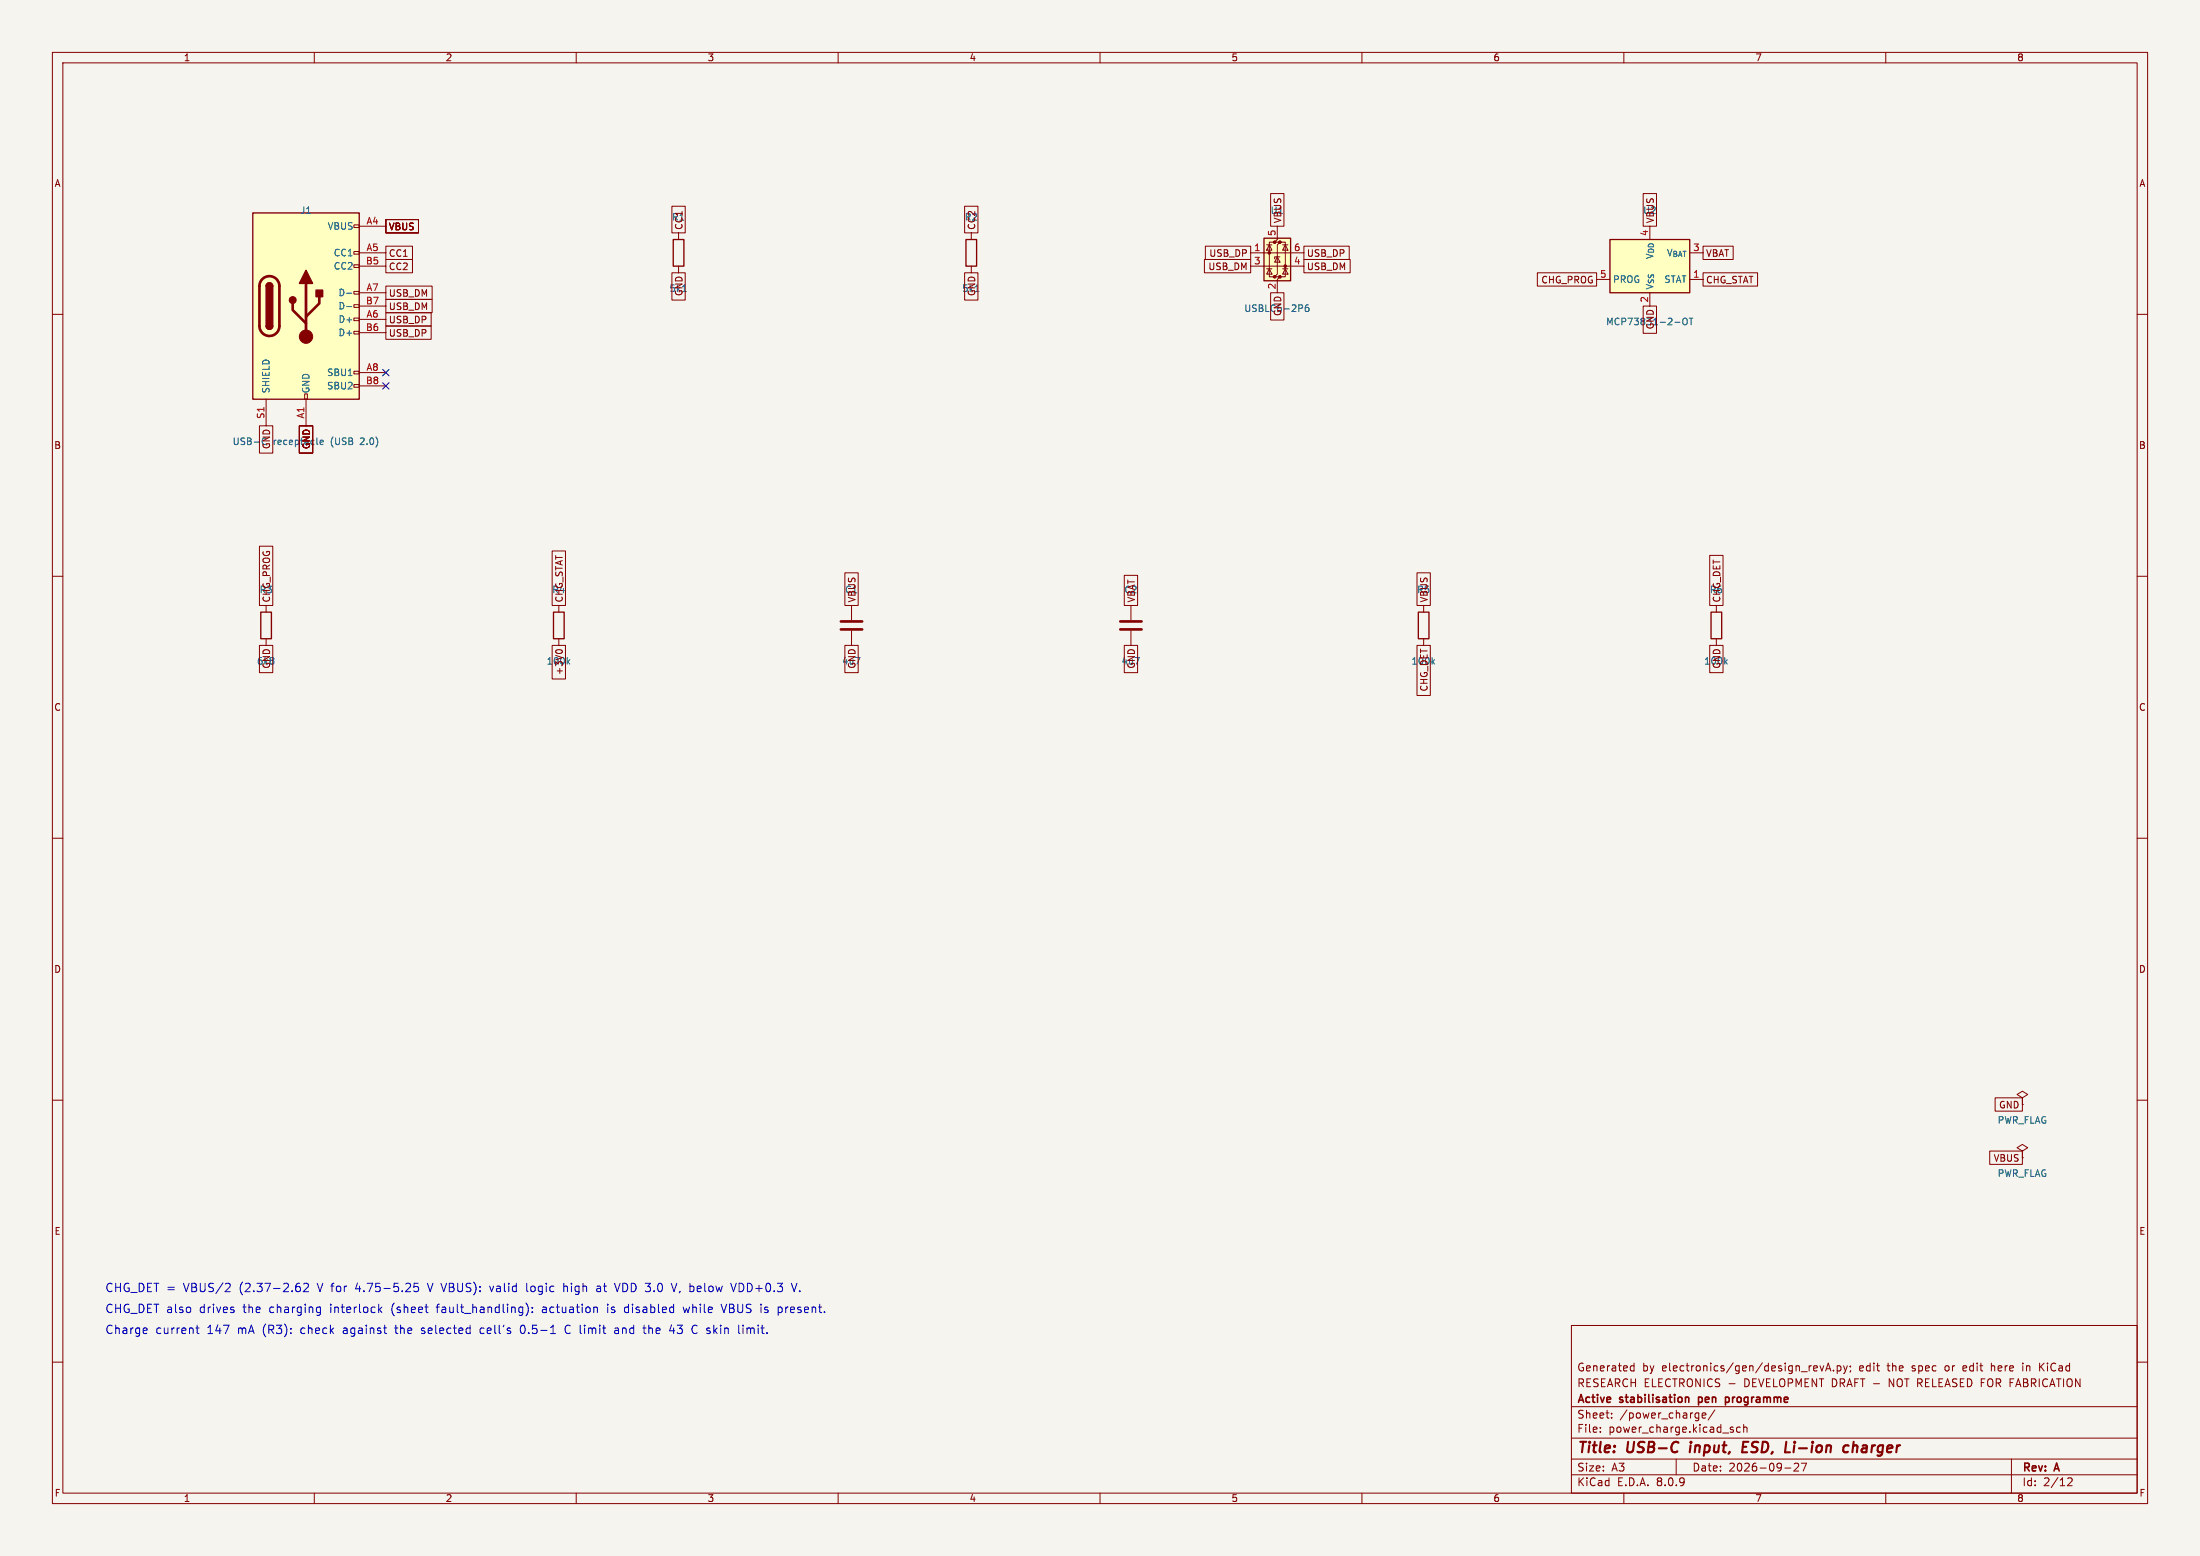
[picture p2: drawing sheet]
<svg xmlns="http://www.w3.org/2000/svg" width="420mm" height="297mm" viewBox="0 0 420 297" stroke-linecap="round" stroke-linejoin="round" font-family="sans-serif">
<path d="M0 0h420v297h-420z" fill="#f5f4ef" stroke="#f5f4ef" stroke-width=".19"/>
<g fill="none" stroke="#840000" stroke-width=".19">
<path d="M10 10h400v277h-400zM12 12h396v273h-396zM60 10v2M110 10v2M160 10v2M210 10v2M260 10v2M310 10v2M360 10v2M129.5 44.5v1.2M129.5 50.8v1.3M185.4 44.5v1.2"/>
<path d="M185.4 50.8v1.3M10 60h2M408 60h2M10 110h2M50.8 115.6v1.2M106.7 115.6v1.2M408 110h2M50.8 121.9v1.3M106.7 121.9v1.3M10 160h2M408 160h2M10 210h2"/>
<path d="M408 210h2M300 253h108v32h-108zM10 260h2M300 278.5h108M300 274.5h108M300 268.5h108M305.5 273.2v.2M305.5 272.5v.1M307.7 270.5v.2M307.7 269.8v.1M311.4 261.6h.5M311.4 260.8h.5"/>
<path d="M311.9 260.2v1.5M320 278.5v3M324.9 270.2l.8-.2-.1-.2-.4-.1-.3 .2 .1 .7h.6M327.4 269.1l-1.3 1.9M330.7 272.9l.2 .2-.2 .3M330.7 272.4l.2 .1M332.2 272.5l-.4-.1-.3 .3 .2 .6h.5M332.9 272.5l.2-.1 .3 .1 .1 .9M332.9 271.9v1.5M342.5 279.4l.6-.1 .2 .1 .1 .3-1 1.1h1M343.9 279.3h1l-.7 1.5M347.4 260.7l.4 1 .4-1"/>
<path d="M348.5 261.7l.5-1.5 .5 1.5M348.7 261.3h.7M350 261.5v.2M350.7 260.8l.5-.1 .2 .3-.1 .6h-.6M350.7 260.7v1.5M351.9 260.7l.4 1M352.3 261.7l-.4 .5M352.7 260.7l-.4 1M353.2 260.8v.1M353.3 261.6l-.1 .3M374.8 260.8v.8M375.4 261l-.7 .2"/>
<path d="M380.2 260.2v1.5M380.4 260.7l-.2 .1M384 278.5v6.5M386.2 260.2v.1M386.2 260.7v1M389.4 260.2v1.5M389.6 260.8l.6 .9M390.2 260.2l-.8 .8M408 260h2M60 285v2M110 285v2M160 285v2"/>
<path d="M210 285v2M260 285v2M300 281.5h108M310 285v2M340.7 280.2h1.2M360 285v2M394.7 282.2l.6-.1 .2 .1 .1 .3-.9 1.1h.9"/>
</g>
<path d="M322.7 275.9l-.1 1.3M332.7 276.2h.7M333.8 275.2h-1l-.2 2h.9M340.8 277.2h.9M342.5 275.9l-.1 1.3M352.9 276a.66 .66 0 0 0-1 .3v.5l.1 .3h.8M353.9 275.2l-.3 2M354.5 276a.57 .57 0 0 0-.7 .1" fill="none" stroke="#840000" stroke-width=".4"/>
<path d="M322 266.7l.3 .1 .1 .1v.8M324.3 266.7v1.5M324.3 267.6l.1 .1M324.4 266.7l-.1 .1M329.4 266.8l.4-.1 .3 .3M329.4 266.7v1.5M330.1 267.4l-.3 .3-.4-.1" fill="none" stroke="#840000" stroke-width=".3"/>
<path d="M128.5 45.7h2.1v5.1h-2.1zM184.4 45.7h2v5.1h-2zM49.8 116.8h2v5.1h-2zM105.7 116.8h2v5.1h-2z" fill="none" stroke="#840000" stroke-width=".25"/>
<path d="M108.4 126.3l.4 .5M108.8 125.9l-.5 .5" fill="none" stroke="#006464" stroke-width=".19"/>
<path d="M48.3 40.6h20.3v35.6h-20.3z" fill="#ffffc2"/>
<g fill="none" stroke="#840000" stroke-width=".19">
<path d="M67.6 58.2h1v.5h-1zM67.6 55.6h1v.5h-1zM67.6 50.5h1v.6h-1zM67.6 48h1v.5h-1zM67.6 42.9h1v.5h-1zM68.6 43.2h5.1M68.6 48.3h5.1M68.6 55.9h5.1M68.6 50.8h5.1M68.6 58.4h5.1M50.8 76.2v5.1M58.2 75.2h.5v1h-.5z"/>
<path d="M58.4 76.2v5.1M67.6 73.4h1v.5h-1zM67.6 70.9h1v.5h-1zM67.6 63.2h1v.6h-1zM67.6 60.7h1v.5h-1zM68.6 61h5.1M68.6 71.1h5.1M68.6 63.5h5.1M68.6 73.7h5.1M162.6 115.6v2.8M215.9 115.6v2.8M271.8 115.6v1.2"/>
<path d="M327.7 115.6v1.2M162.6 120.4v2.8M215.9 120.4v2.8M271.8 121.9v1.3M327.7 121.9v1.3"/>
</g>
<path d="M48.3 40.6h20.3v35.6h-20.3zM50.8 54.6a.64 .64 0 0 1 .6-.6 .64 .64 0 0 1 .7 .6M50.8 62.2a.64 .64 0 0 0 .6 .7 .64 .64 0 0 0 .7-.7M270.8 116.8h2v5.1h-2zM326.6 116.8h2.1v5.1h-2.1z" fill="none" stroke="#840000" stroke-width=".25"/>
<path d="M50.1 53.3a1.9 1.9 0 0 1 2.1-.4 1.9 1.9 0 0 1 1.1 1.7v7.6a1.91 1.91 0 0 1-1.9 1.9 1.91 1.91 0 0 1-1.9-1.9v-7.7l.2-.7zM55.9 57.9v1.3l2.5 2.5M58.4 54.1v10.2M61 56.6v1.3l-2.6 2.6M160.5 118.6h4.1M213.9 118.6h4M160.5 120.1h4.1M213.9 120.1h4" fill="none" stroke="#840000" stroke-width=".51"/>
<g fill="#840000" stroke="#840000" stroke-width=".25">
<path d="M50.8 62.2h1.3a.64 .64 0 0 1-.7 .7 .64 .64 0 0 1-.6-.7z"/>
<path d="M50.8 54.6h1.3v7.6h-1.3z"/>
<path d="M51 54.2a.64 .64 0 0 1 .7-.2 .64 .64 0 0 1 .4 .6h-1.3z"/>
<path d="M58.4 51.6l1.3 2.5h-2.6z"/>
<path d="M60.3 55.4h1.3v1.2h-1.3z"/>
<circle cx="55.9" cy="57.3" r=".63"/>
</g>
<circle cx="58.4" cy="64.3" r="1.27" fill="#840000" stroke="#840000" stroke-width=".19"/>
<path d="M66.2 56h1M66.2 58.5h1M61.1 84.4l.6-.1v-.2l-.4-.1-.2 .2 .1 .6h.5M273.5 126.3l.4 .5M273.9 125.9l-.5 .5M329.4 126.3l.3 .5M329.7 125.9l-.4 .5" fill="none" stroke="#006464" stroke-width=".19"/>
<path d="M307.3 45.7h15.3v10.2h-15.3z" fill="#ffffc2"/>
<path d="M307.3 45.7h15.3v10.2h-15.3z" fill="none" stroke="#840000" stroke-width=".25"/>
<path d="M304.8 53.3h2.5M315 55.9v2.5M322.6 53.3h2.5M386.1 209.6l1-.7-1-.6-1 .6 1 .7v1.2M386.1 210.8h.1" fill="none" stroke="#840000" stroke-width=".19"/>
<path d="M319.7 61.5h1M321.3 60.9l.3-.2a.43 .43 0 0 1 .5 .5v.4a.42 .42 0 0 1-.4 .4 .42 .42 0 0 1-.5-.4zM322.5 60.7h.7M322.8 60.7v1.3" fill="none" stroke="#006464" stroke-width=".19"/>
<path d="M241.3 45.5h5.1v8.1h-5.1z" fill="#ffffc2"/>
<g fill="#840000" stroke="#840000" stroke-width=".19">
<circle cx="242.3" cy="48.3" r=".25"/>
<circle cx="243.3" cy="52.8" r=".25"/>
<circle cx="243.3" cy="46.2" r=".25"/>
<circle cx="244.3" cy="52.8" r=".25"/>
<circle cx="244.3" cy="46.2" r=".25"/>
<circle cx="245.4" cy="50.8" r=".25"/>
</g>
<g fill="none" stroke="#840000" stroke-width=".19">
<path d="M128.3 39.4h2.5v5.1h-2.5zM184.1 39.4h2.6v5.1h-2.6zM242.6 36.9h2.5v6.3h-2.5zM313.7 36.9h2.5v6.3h-2.5zM73.7 41.9h6.2v2.6h-6.2zM73.7 47h5v2.5h-5zM73.7 49.5h5v2.6h-5zM73.7 59.7h8.6v2.5h-8.6zM73.7 54.6h8.8v2.6h-8.8zM73.7 57.1h8.8v2.6h-8.8zM128.3 52.1h2.5v5.2h-2.5zM184.1 52.1h2.6v5.2h-2.6z"/>
<path d="M229.9 49.5h8.9v2.6h-8.9zM230.1 47h8.7v2.5h-8.7zM238.8 50.8h10.1M238.8 48.3h10.1M241.8 51.3h1M241.8 46.7h1M242.3 46.7l.5 1.1h-1zM242.3 51.3l.5 1h-1zM242.6 55.9h2.5v5.2h-2.5zM243.3 46.2h-1v6.6h1M243.8 49l.5 1h-1zM243.8 43.2v2.5l-.5 .5h1l-.5 .5v5.6l-.5 .5h1l-.5 .5v2.6"/>
<path d="M244.3 49h-1v.4M244.3 46.2h1.1v6.6h-1.1M244.9 51.3h1M244.9 46.7h1M245.4 51.3l.5 1h-1zM245.4 46.7l.5 1.1h-1zM248.9 47h8.7v2.5h-8.7zM248.9 49.5h8.9v2.6h-8.9zM293.5 52.1h11.3v2.5h-11.3zM313.7 58.4h2.5v5.2h-2.5zM325.1 52.1h10.4v2.5h-10.4zM325.1 47h5.8v2.5h-5.8z"/>
<path d="M73.7 62.2h8.6v2.6h-8.6zM49.5 81.3h2.6v5.2h-2.6zM57.1 81.3h2.6v5.2h-2.6zM49.5 104.3h2.6v11.3h-2.6zM105.4 105.2h2.6v10.4h-2.6zM161.3 109.3h2.5v6.3h-2.5zM214.6 109.8h2.6v5.8h-2.6zM270.5 109.3h2.6v6.3h-2.6zM326.4 106h2.5v9.6h-2.5zM49.5 123.2h2.6v5.2h-2.6zM105.4 123.2h2.6v6.4h-2.6zM106.1 124.3a.79 .79 0 0 1 1.3 0"/>
<path d="M161.3 123.2h2.5v5.2h-2.5zM214.6 123.2h2.6v5.2h-2.6zM270.5 123.2h2.6v9.5h-2.6zM326.4 123.2h2.5v5.2h-2.5zM379.8 219.7h6.3v2.6h-6.3zM380.9 209.5h5.2v2.6h-5.2zM386.1 219.7l1-.6-1-.7-1 .7 1 .6v1.3M386.1 221h.1"/>
</g>
<path d="M241.3 45.5h5.1v8.1h-5.1z" fill="none" stroke="#840000" stroke-width=".25"/>
<path d="M248.6 58.3l.1 .1-.1 .4M249.8 58.2l-.4 .1a.86 .86 0 0 0 0 1.2l.4-.2 .1-.4-.3-.2h-.2l-.2 .2" fill="none" stroke="#006464" stroke-width=".19"/>
<g fill="none" stroke="#0000c2" stroke-width=".19">
<path d="M27.9 253.5l.2 .4-.8 .1M28 254.5h-.1M37.4 253.5h.6M37.6 252.9v1.4l.4 .2M43.6 244.9l.3 .4v.3l-.9 .9h.9M56.6 245.6h.5l.3 .3-.2 .6h-.6M57.2 244.9a.57 .57 0 0 0-.7 .4M58 245.1l.6-.2 .2 .2 .1 .3-1 1.1h1M60.7 249.5l.5 .1M61.2 249.5v1.3l-.2 .2-.4 .1M61.2 250.5h-.5M72.4 249.9l.5 .6"/>
<path d="M72.9 249.5l-.6 .6M79.8 244.9h-.7l-.1 .8 .2-.1h.6l.1 .3-.1 .5-.2 .1-.6-.1M91.8 253.6l-.2 .2v.4l.2 .3M93.5 245.5l.4 1M99.6 249.5l.2 .1M99.7 252.9a1 1 0 0 0 0 1.6M99.8 249.5l-.1 1.4M99.8 250.5h-.2M100.4 248.7a1.83 1.83 0 0 1 0 2.5M100.6 244.9v1.4l.2 .2M101.6 250.4v.1M101.6 249.6v.1"/>
<path d="M105.1 254.5h.9M107.6 244.9v1.6M108.1 245.5l-.5 .1M108.4 252.9a.86 .86 0 0 0-.5 .8 .86 .86 0 0 0 .5 .8M113.8 249.5l.2 .2v.8M114 245.6h.6M114.5 245.9h-.4a.31 .31 0 0 0-.2 .3 .31 .31 0 0 0 .2 .3h.4M116 248.9v.2M116 249.5v1M117.3 244.9l.6 1.6 .5-1.6M117.4 253.6h.6M118.1 253.9h-.6a.31 .31 0 0 0-.2 .3 .31 .31 0 0 0 .2 .3h.6"/>
<path d="M119.5 249.5l-.3 .3v.4l.3 .3M122.7 253.5h.6M123 254.5h.3M128.1 244.9l.6 1.6 .5-1.6M128.2 252.9l-.4 1.1h1M128.6 253.5v1M130.4 249.5l.3 1 .3-.7M132.6 252.9l.5 .2M133.1 254.4l-.5 .1M137.7 248.9l.5 1.6 .5-1.6M139.5 244.9l.5 1.6 .6-1.6M141.9 252.9v.2"/>
<path d="M141.9 253.5v1M148.7 249.5h.3l.3 .3-.1 .6-.5 .1M151.1 244.9l.5 1.6 .5-1.6M152.7 246.4v.1"/>
</g>
<path d="M73.1 73.1l1.2 1.2M73.1 70.5l1.2 1.2M74.3 73.1l-1.2 1.2M74.3 70.5l-1.2 1.2" fill="none" stroke="#000084" stroke-width=".19"/>
<g font-size="2.8" fill="#840000">
<text x="301" y="277.9">Title:</text>
<text x="310.6" y="277.9">USB-C</text>
<text x="323.4" y="277.9">input,</text>
<text x="334.2" y="277.9">ESD,</text>
<text x="343.2" y="277.9">Li-ion</text>
<text x="355.2" y="277.9">charger</text>
</g>
<g font-size="2.2" fill="#0000c2">
<text x="20" y="246.8">CHG_DET =</text>
<text x="20" y="250.7">CHG_DET also</text>
<text x="35.1" y="246.8">VBUS/2</text>
<text x="38.1" y="250.7">drives</text>
<text x="45.8" y="246.8">(2.37-2.62</text>
<text x="46.5" y="250.7">the</text>
<text x="51.6" y="250.7">charging</text>
<text x="60.9" y="246.8">V for</text>
<text x="63.4" y="250.7">interlock</text>
<text x="68.3" y="246.8">4.75-5.25</text>
<text x="75.1" y="250.7">(sheet</text>
<text x="82.3" y="246.8">V VBUS):</text>
<text x="84" y="250.7">fault_handling):</text>
<text x="94.4" y="246.8">valid</text>
<text x="101.4" y="246.8">logic</text>
<text x="104.2" y="250.7">actuation</text>
<text x="108.7" y="246.8">high</text>
<text x="115.1" y="246.8">at</text>
<text x="116.8" y="250.7">is</text>
<text x="118.8" y="246.8">VDD 3.0</text>
<text x="120.2" y="250.7">disabled</text>
<text x="129.9" y="246.8">V, below</text>
<text x="131.6" y="250.7">while</text>
<text x="139.1" y="250.7">VBUS is</text>
<text x="141.6" y="246.8">VDD+0.3</text>
<text x="150" y="250.7">present.</text>
<text x="20" y="254.7">Charge</text>
<text x="29.7" y="254.7">current</text>
<text x="39.6" y="254.7">147</text>
<text x="45.5" y="254.7">mA (R3):</text>
<text x="57.7" y="254.7">check</text>
<text x="65.9" y="254.7">against</text>
<text x="76" y="254.7">the</text>
<text x="81.1" y="254.7">selected</text>
<text x="92.5" y="254.7">cell's</text>
<text x="100.3" y="254.7">0.5-1</text>
<text x="109" y="254.7">C limit</text>
<text x="118.7" y="254.7">and</text>
<text x="124.4" y="254.7">the</text>
<text x="129.5" y="254.7">43</text>
<text x="133.9" y="254.7">C skin</text>
<text x="143" y="254.7">limit.</text>
</g>
<g font-size="2.1" fill="#840000">
<text x="301" y="262">Generated</text>
<text x="313.5" y="262">by</text>
<text x="317.3" y="262">electronics/gen/design_revA.py;</text>
<text x="355.1" y="262">edit</text>
<text x="360.6" y="262">the</text>
<text x="365.4" y="262">spec</text>
<text x="371.9" y="262">or</text>
<text x="375.4" y="262">edit</text>
<text x="381" y="262">here</text>
<text x="387.1" y="262">in</text>
<text x="390.5" y="262">KiCad</text>
<text x="301" y="268.2">Active</text>
<text x="301" y="265">RESEARCH ELECTRONICS -</text>
<text x="309.3" y="268.2">stabilisation</text>
<text x="324.9" y="268.2">pen</text>
<text x="330.6" y="268.2">programme</text>
<text x="333.1" y="265">DEVELOPMENT DRAFT -</text>
<text x="361.1" y="265">NOT RELEASED FOR FABRICATION</text>
<text x="301" y="273.7">File:</text>
<text x="301" y="271">Sheet:</text>
<text x="307.1" y="273.7">power_charge.kicad_sch</text>
<text x="309.2" y="271">/power_charge/</text>
<text x="301" y="281.1">Size:</text>
<text x="307.6" y="281.1">A3</text>
<text x="323" y="281.1">Date:</text>
<text x="330" y="281.1">2026-09-27</text>
<text x="386" y="281.3">Rev:</text>
<text x="392.4" y="281.3">A</text>
<text x="301" y="283.9">KiCad</text>
<text x="308.7" y="283.9">E.D.A.</text>
<text x="316.3" y="283.9">8.0.9</text>
<text x="386" y="283.9">Id:</text>
<text x="390.1" y="283.9">2/12</text>
</g>
<g font-size="1.8" fill="#840000">
<text x="35" y="11.9">1</text>
<text x="85" y="11.9">2</text>
<text x="135" y="11.9">3</text>
<text x="185" y="11.9">4</text>
<text x="235" y="11.9">5</text>
<text x="285" y="11.9">6</text>
<text x="335" y="11.9">7</text>
<text x="385" y="11.9">8</text>
<text x="10.3" y="35.9">A</text>
<text x="408.3" y="35.9">A</text>
<text x="242.5" y="41">U1</text>
<text x="313.6" y="41">U2</text>
<text x="74.1" y="44.1">VBUS</text>
<text x="128.2" y="42.3">R1</text>
<text x="130.5" y="44" transform="rotate(-90 130.5 44)">CC1</text>
<text x="184.1" y="42.3">R2</text>
<text x="186.4" y="44" transform="rotate(-90 186.4 44)">CC2</text>
<text x="244.8" y="42.7" transform="rotate(-90 244.8 42.7)">VBUS</text>
<text x="74.1" y="49.2">CC1</text>
<text x="74.1" y="51.8">CC2</text>
<text x="230.6" y="51.8">USB_DM</text>
<text x="230.8" y="49.2">USB_DP</text>
<text x="249.4" y="49.2">USB_DP</text>
<text x="249.4" y="51.8">USB_DM</text>
<text x="318.1" y="49.1">V_{BAT} VBAT</text>
<text x="74.1" y="56.8">USB_DM</text>
<text x="74.1" y="59.4">USB_DM</text>
<text x="127.7" y="55.9">5k1</text>
<text x="130.5" y="56.6" transform="rotate(-90 130.5 56.6)">GND</text>
<text x="183.6" y="55.9">5k1</text>
<text x="186.4" y="56.6" transform="rotate(-90 186.4 56.6)">GND</text>
<text x="294.1" y="54.3">CHG_PROG</text>
<text x="315.8" y="55.4" transform="rotate(-90 315.8 55.4)">V_{SS}V_{DD} VBUS</text>
<text x="325.6" y="54.3">CHG_STAT</text>
<text x="74.1" y="64.5">USB_DP</text>
<text x="74.1" y="61.9">USB_DP</text>
<text x="244.8" y="60.4" transform="rotate(-90 244.8 60.4)">GND</text>
<text x="315.9" y="63" transform="rotate(-90 315.9 63)">GND</text>
<text x="10.3" y="85.9">B</text>
<text x="51.8" y="85.8" transform="rotate(-90 51.8 85.8)">GND</text>
<text x="59.4" y="85.8" transform="rotate(-90 59.4 85.8)">GND</text>
<text x="408.2" y="85.9">B</text>
<text x="49.5" y="113.4">R3</text>
<text x="105.3" y="113.4">R4</text>
<text x="161.2" y="113.4">C1</text>
<text x="214.6" y="113.4">C2</text>
<text x="270.4" y="113.4">R5</text>
<text x="326.3" y="113.4">R6</text>
<text x="51.8" y="115.1" transform="rotate(-90 51.8 115.1)">CHG_PROG</text>
<text x="107.6" y="115.1" transform="rotate(-90 107.6 115.1)">CHG_STAT</text>
<text x="163.5" y="115.1" transform="rotate(-90 163.5 115.1)">VBUS</text>
<text x="216.9" y="115.1" transform="rotate(-90 216.9 115.1)">VBAT</text>
<text x="272.7" y="115.1" transform="rotate(-90 272.7 115.1)">VBUS</text>
<text x="328.6" y="115.1" transform="rotate(-90 328.6 115.1)">CHG_DET</text>
<text x="49" y="127.1">6k8</text>
<text x="51.8" y="127.7" transform="rotate(-90 51.8 127.7)">GND</text>
<text x="104.3" y="127.1">100k</text>
<text x="107.6" y="128.9" transform="rotate(-90 107.6 128.9)">+3V0</text>
<text x="160.7" y="127.1">4u7</text>
<text x="163.5" y="127.7" transform="rotate(-90 163.5 127.7)">GND</text>
<text x="214" y="127.1">4u7</text>
<text x="216.9" y="127.7" transform="rotate(-90 216.9 127.7)">GND</text>
<text x="269.4" y="127.1">100k</text>
<text x="325.2" y="127.1">100k</text>
<text x="328.6" y="127.7" transform="rotate(-90 328.6 127.7)">GND</text>
<text x="10.3" y="135.9">C</text>
<text x="272.7" y="132.1" transform="rotate(-90 272.7 132.1)">CHG_DET</text>
<text x="408.2" y="135.9">C</text>
<text x="10.3" y="185.9">D</text>
<text x="408.2" y="185.9">D</text>
<text x="381.5" y="211.8">GND</text>
<text x="380.5" y="221.9">VBUS</text>
<text x="10.3" y="235.9">E</text>
<text x="408.3" y="235.9">E</text>
<text x="10.3" y="285.9">F</text>
<text x="35" y="286.9">1</text>
<text x="85" y="286.9">2</text>
<text x="135" y="286.9">3</text>
<text x="185" y="286.9">4</text>
<text x="235" y="286.9">5</text>
<text x="285" y="286.9">6</text>
<text x="335" y="286.9">7</text>
<text x="385" y="286.9">8</text>
<text x="408.3" y="285.9">F</text>
</g>
<g font-size="1.8" fill="#006464">
<text x="57.2" y="41">J1</text>
<text x="62.5" y="44">VBUS</text>
<text x="63.6" y="49.1">CC1</text>
<text x="63.6" y="51.7">CC2</text>
<text x="64.5" y="56.7">D-</text>
<text x="64.5" y="59.3">D-</text>
<text x="237.4" y="59.7">USBLC6-2P6</text>
<text x="307.8" y="54.2">PROG</text>
<text x="317.6" y="54.2">STAT</text>
<text x="64.5" y="61.8">D+</text>
<text x="64.5" y="64.4">D+</text>
<text x="306.5" y="62.3">MCP73831-2-OT</text>
<text x="62.3" y="72">SBU1</text>
<text x="51.7" y="75.2" transform="rotate(-90 51.7 75.2)">SHIELD</text>
<text x="59.3" y="75.2" transform="rotate(-90 59.3 75.2)">GND</text>
<text x="62.3" y="74.5">SBU2</text>
<text x="44.3" y="85.1">USB-C</text>
<text x="52.1" y="85.1">receptacle</text>
<text x="63.2" y="85.1">(USB</text>
<text x="69.1" y="85.1">2.0)</text>
<text x="381.3" y="214.7">PWR_FLAG</text>
<text x="381.3" y="224.8">PWR_FLAG</text>
</g>
<g font-size="1.8" fill="#a90000">
<text x="69.9" y="42.9">A4</text>
<text x="243.6" y="45.2" transform="rotate(-90 243.6 45.2)">5</text>
<text x="314.7" y="45.2" transform="rotate(-90 314.7 45.2)">4</text>
<text x="69.8" y="50.5">B5</text>
<text x="69.9" y="48">A5</text>
<text x="239.3" y="48">1</text>
<text x="239.3" y="50.5">3</text>
<text x="246.9" y="50.5">4</text>
<text x="246.9" y="48">6</text>
<text x="305.4" y="53.1">5</text>
<text x="323.1" y="53.1">1</text>
<text x="323.1" y="48">3</text>
<text x="69.8" y="58.2">B7</text>
<text x="69.9" y="55.6">A7</text>
<text x="243.6" y="55.3" transform="rotate(-90 243.6 55.3)">2</text>
<text x="314.7" y="57.9" transform="rotate(-90 314.7 57.9)">2</text>
<text x="69.8" y="63.2">B6</text>
<text x="69.9" y="60.7">A6</text>
<text x="69.9" y="70.9">A8</text>
<text x="69.8" y="73.4">B8</text>
<text x="50.5" y="80.1" transform="rotate(-90 50.5 80.1)">S1</text>
<text x="58.2" y="80" transform="rotate(-90 58.2 80)">A1</text>
</g>
</svg>
